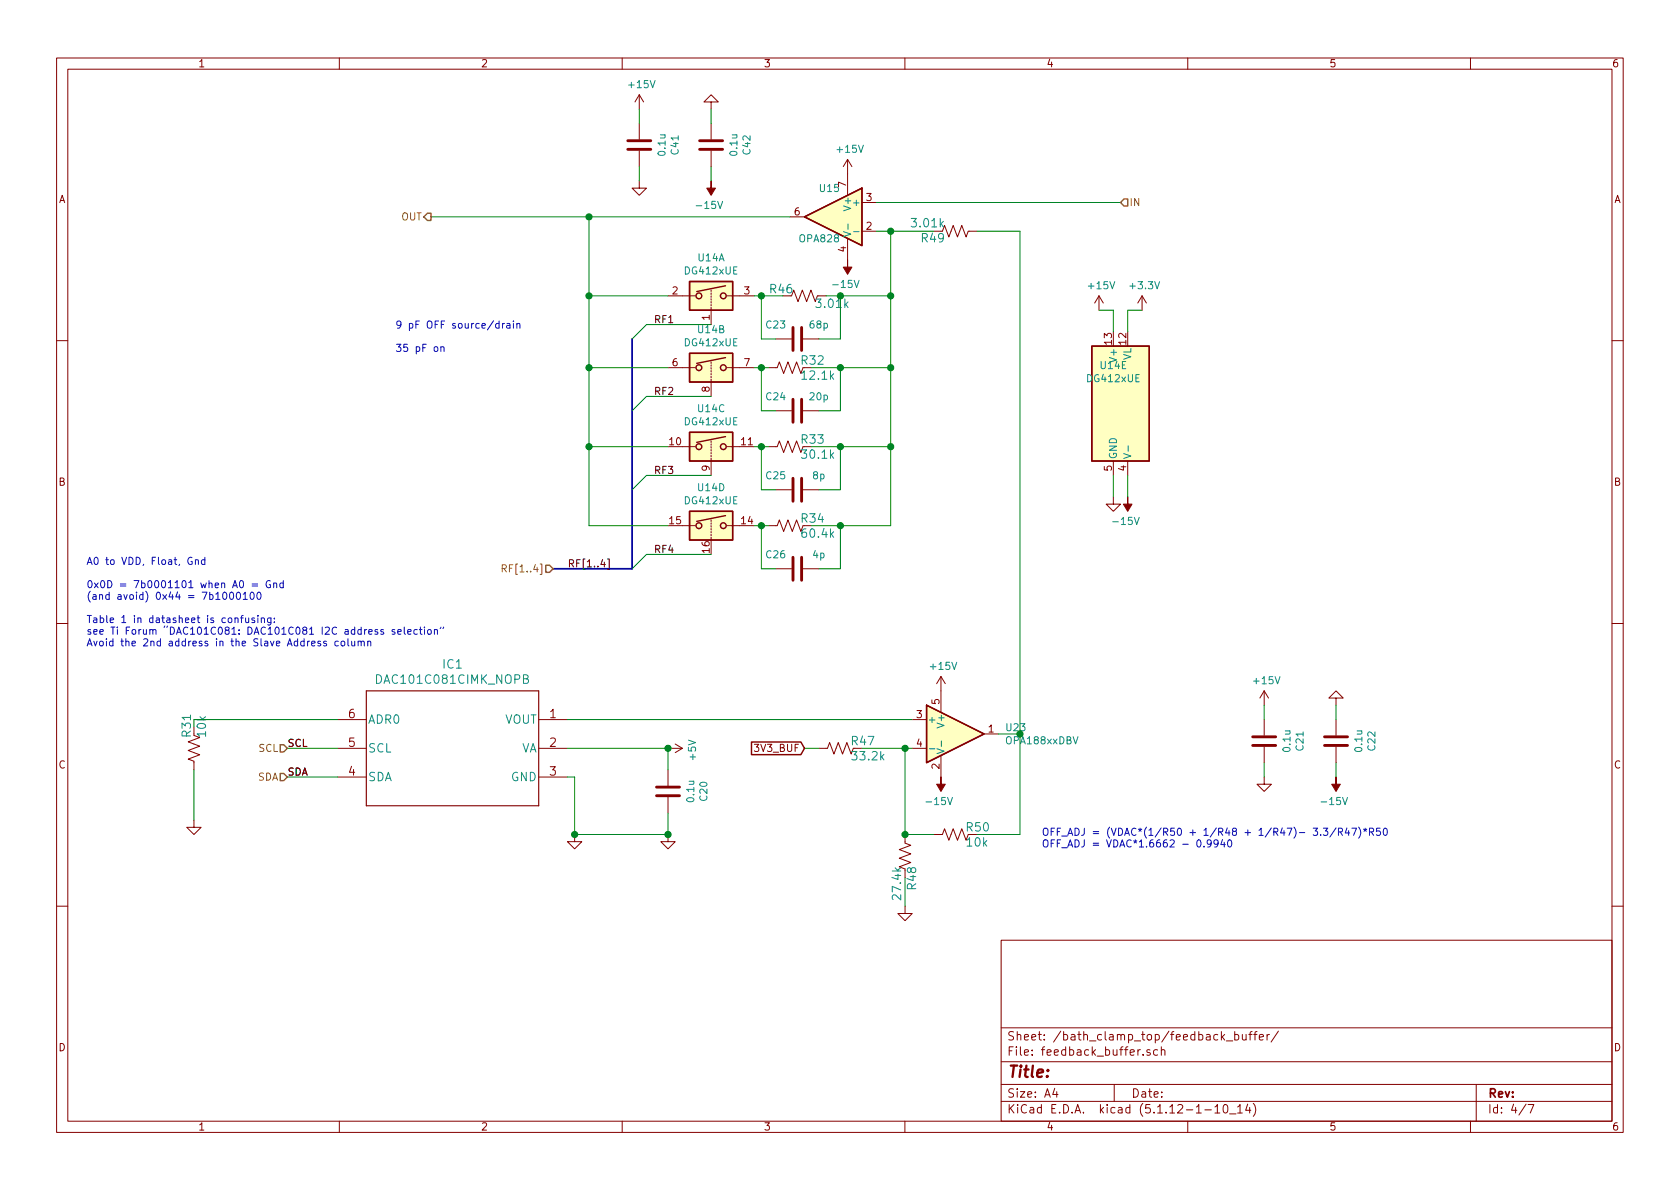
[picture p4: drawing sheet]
<svg xmlns="http://www.w3.org/2000/svg" width="297mm" height="210mm" viewBox="0 0 297 210" stroke-linecap="round" stroke-linejoin="round" font-family="sans-serif">
<g fill="none" stroke="#840000" stroke-width=".18">
<path d="M10 10.3h277v189.9h-277zM12 12.2h273v186.1h-273zM60 10.3v1.9M110 10.3v1.9M113 16.8l-.7 1.2M113 16.8v2.5M113 16.8l.8 1.2M125.7 18h1.3l-1.3-1.2-1.2 1.2h1.2v1.3M160 10.3v1.9M210 10.3v1.9M260 10.3v1.9M113 32v1.3h1.3l-1.3 1.2-1.2-1.2h1.2"/>
<path d="M113 21.8v2.8M113 26.7v2.8M125.7 21.8v2.8M125.7 26.7v2.8M139.7 38.3h2.5M149.9 28.2v6.3M149.9 28.2l-.8 1.3M149.9 28.2l.7 1.3M152.4 35.8h2.5M118.1 52.3h4.8M125.7 51.3v.3M125.7 51.8v.3"/>
<path d="M125.7 52.3v.3M125.7 52.8v.3M125.7 53.3v.3M125.7 53.8v.3M125.7 54.4v3M128.5 52.3h4.8M137.2 59.9h2.8M140 52.3l.3-1 .8 2 .8-2 .7 2 .8-2 .7 2 .4-1M142 59.9h2.8M149.9 42.2v3.8M152.4 40.9h2.5M166.6 40.9l.4-1 .8 2 .7-2 .8 2 .8-2 .7 2 .4-1h1.5"/>
<path d="M194.3 52.3l-.8 1.3M194.3 52.3v2.6M194.3 52.3l.8 1.3M201.9 52.3l-.7 1.3M201.9 52.3v2.6M201.9 52.3l.8 1.3M10 60.2h2M118.1 65h4.8M120.6 79h2.3M125.7 64v.3M125.7 64.5v.3M125.7 65v.3"/>
<path d="M125.7 65.5v.3M125.7 66v.3M125.7 66.5v.3M125.7 67.1v3M125.7 78v.2M125.7 78.5v.2M125.7 79v.2M125.7 79.5v.3M128.5 65h4.8M128.5 79h2.3M135.9 79h1.5l.4-1 .8 2 .7-2 .8 2 .7-2 .8 2 .4-1M135.9 65h1.5l.4-1 .8 2 .7-2 .8 2 .7-2 .8 2 .4-1"/>
<path d="M137.2 72.6h2.8M142 72.6h2.8M285 60.2h2M120.6 93h2.3M125.7 80v.3M125.7 80.5v.3M125.7 81v3.1M125.7 91.9v.3M125.7 92.5v.2M125.7 93v.2M125.7 93.5v.2M125.7 94v.2"/>
<path d="M125.7 94.5v.2M125.7 95v.5M128.5 93h2.3M135.9 93h1.5l.4-1.1 .8 2.1 .7-2.1 .8 2.1 .7-2.1 .8 2.1 .4-1M137.2 86.6h2.8M142 86.6h2.8M196.8 87.9v1.2h1.3l-1.3 1.3-1.2-1.3h1.2M196.8 81.5v2.6M199.4 81.5v2.6M10 110.3h2M137.2 100.6h2.8M142 100.6h2.8"/>
<path d="M166.4 119.6v6.4M166.4 119.6l-.8 1.3M166.4 119.6l.7 1.3M285 110.3h2M34.3 130l1 .4-2 .8 2 .7-2 .8 2 .8-2 .7 1 .4v1.5M59.7 127.2h5.1M59.7 132.3h5.1M59.7 137.4h5.1M95.2 127.2h5.1M95.2 132.3h5.1M95.2 137.4h5.1M118.1 132.3h2.5"/>
<path d="M118.1 136.1v2.8M119.4 131.6l1.2 .7M120.6 132.3l-1.2 .8M144.8 132.3h1.5l.4-1 .7 2 .8-2 .8 2 .7-2 .8 2 .4-1M161.3 127.2h2.5M161.3 132.3h2.5M166.4 133.6v3.8M174 129.8h2.5M223.5 137.4v1.3h1.3l-1.3 1.2-1.3-1.2h1.3M223.5 122.2v2.5M223.5 127.2v2.8M223.5 132.1v2.8"/>
<path d="M223.5 122.2l-.7 1.2M223.5 122.2l.8 1.2M236.2 123.4h1.3l-1.3-1.2-1.3 1.2h1.3v1.3M236.2 127.2v2.8M236.2 132.1v2.8M34.3 145v1.3h1.3l-1.3 1.3-1.3-1.3h1.3M101.6 147.6v1.2h1.3l-1.3 1.3-1.3-1.3h1.3M118.1 147.6v1.2h1.3l-1.3 1.3-1.3-1.3h1.3M118.1 141v2.8M160 147.6v1.5l1 .4-2 .7 2 .8-2 .8 2 .7-2 .8 1 .4M165.1 147.6h1.5l.4-1 .8 2 .7-2 .8 2 .8-2 .7 2 .4-1M10 160.2h2"/>
<path d="M160 160.3v1.2h1.3l-1.3 1.3-1.3-1.3h1.3M177 166.3h108v32h-108zM285 160.2h2M60 198.3v1.9M110 198.3v1.9M160 198.3v1.9M177 194.8h108M177 191.8h108M177 187.8h108M177 181.8h108M186.5 192.5l-.4 1h1M186.8 193v1"/>
<path d="M197 191.8v3M202.1 186.5v.1M203.3 185.7l-.3-.1-.2 .2v.2l.5 .2v.3h-.5M204.7 185.7l-.4-.1-.3 .3v.6l.3 .1 .4-.1M205.3 185.7l.2-.1 .4 .1 .1 .9M205.3 185.1v1.5M210 198.3v1.9M213 196.3h1.2M214.8 195.8l.4-.5v1.5M214.8 196.8h.9M216.4 195.5l.3-.2a.94 .94 0 0 1 0 1.5l-.4-.3v-.6zM216.8 184.1h1.2"/>
<path d="M217.4 197h1.1M218.3 183l.4-.1 .3 .3-.1 .6h-.6M218.3 182.4v1.5M218.8 195.8l.5-.5v1.5M218.8 196.8h.9M219.7 182.9v.8a.39 .39 0 0 0 .6 .1M220.3 182.9v1M220.6 195.2l-.4 1.1h1M220.8 182.9h.6M221 195.8v1M221.4 182.4l-.4 .2v1.3M221.6 195.1a1.71 1.71 0 0 1 0 2.3"/>
<path d="M221.7 182.9h.5M222.2 182.4l-.3 .1v.1v1.3M222.7 183.4l.7-.1-.1-.3-.4-.1-.2 .2v.7h.6M224 182.9v1M224.5 182.9l-.3 .1-.2 .2M226 182.3l-1.3 2M260 198.3v1.9M261 191.8v6.5M269.8 195.2l-1.2 2M270.2 195.3h1l-.6 1.5"/>
</g>
<g fill="#ffffc2" stroke="#ffffc2" stroke-width=".18">
<path d="M142.2 38.3l10.2-5v10.1z"/>
<path d="M163.8 124.7l10.2 5.1-10.2 5.1z"/>
<path d="M193 61.2h10.2v20.3h-10.2z"/>
<path d="M121.9 90.4h7.6v5.1h-7.6z"/>
<path d="M121.9 49.8h7.6v5.1h-7.6z"/>
<path d="M121.9 62.5h7.6v5.1h-7.6z"/>
<path d="M121.9 76.4h7.6v5.1h-7.6z"/>
</g>
<g fill="none" stroke="#840000" stroke-width=".25">
<path d="M142.2 38.3l10.2-5v10.1zM121.9 49.8h7.6v5.1h-7.6zM128.3 50.5l-5.1 1.1M121.9 62.5h7.6v5.1h-7.6zM121.9 76.4h7.6v5.1h-7.6zM128.3 63.2l-5.1 1.1M128.3 77.2l-5.1 1M193 61.2h10.2v20.3h-10.2zM121.9 90.4h7.6v5.1h-7.6zM128.3 91.2l-5.1 1M132.9 131.2h8.7l.6 1.1-.6 1.1h-8.7zM163.8 124.7l10.2 5.1-10.2 5.1z"/>
<circle cx="123.6" cy="52.3" r=".51"/>
<circle cx="127.9" cy="52.3" r=".51"/>
<circle cx="123.6" cy="65" r=".51"/>
<circle cx="123.6" cy="79" r=".51"/>
<circle cx="127.9" cy="79" r=".51"/>
<circle cx="127.9" cy="65" r=".51"/>
<circle cx="123.6" cy="93" r=".51"/>
<circle cx="127.9" cy="93" r=".51"/>
</g>
<path d="M149.9 39.6v1M149.1 41l1.3 .4-1.3 .4M150.9 41h1M199.5 78.8v1M198.7 80.2l1.2 .4-1.2 .5M92.6 120l.7-.1 .1-.3-.2-.2-.6-.1v1.5h.5l.3-.3a.41 .41 0 0 0-.3-.5M164.3 132.4h1M165.7 132.4l1.2 .4-1.2 .5M166.4 131v1" fill="none" stroke="#008484" stroke-width=".18"/>
<g fill="#840000" stroke="#840000" stroke-width=".18">
<path d="M149.9 46v1.2h.7l-.7 1.3-.8-1.3h.8z"/>
<path d="M125.7 32v1.3h.8l-.8 1.2-.7-1.2h.7z"/>
<path d="M166.4 137.4v1.3h.7l-.7 1.2-.8-1.2h.8z"/>
<path d="M199.4 87.9v1.2h.8l-.8 1.3-.8-1.3h.8z"/>
<path d="M236.2 137.4v1.3h.8l-.8 1.2-.7-1.2h.7z"/>
</g>
<path d="M64.8 122.2h30.4v20.3h-30.4z" fill="none" stroke="#840000" stroke-width=".2"/>
<g fill="none" stroke="#840000" stroke-width=".51">
<path d="M111 24.9h4.1M111 26.4h4.1M123.7 24.9h4.1M123.7 26.4h4.1M140.2 57.9v4.1M141.7 57.9v4.1M140.2 70.6v4.1M141.7 70.6v4.1M140.2 84.6v4M140.2 98.5v4.1M141.7 84.6v4M141.7 98.5v4.1"/>
<path d="M116.1 139.2h4M221.5 130.3h4.1M221.5 131.8h4.1M234.2 130.3h4.1M234.2 131.8h4.1M116.1 140.7h4"/>
</g>
<path d="M111.8 59.9v40.7h-14" fill="none" stroke="#000084" stroke-width=".3"/>
<g fill="none" stroke="#008400" stroke-width=".18">
<path d="M113 19.3v2.5M125.7 19.3v2.5M76.2 38.3h63.5M104.1 38.3v54.7h14M113 29.5v2.5M125.7 29.5v2.5M154.9 35.8h43.2M104.1 52.3h14M125.7 57.4h-11.4l-2.5 2.5M133.3 52.3h5.1M134.6 52.3v7.6h2.6M154.9 40.9h10.2"/>
<path d="M157.5 40.9v52.1h-14M157.5 52.3h-8.9v7.6h-3.8M172.7 40.9h7.6v106.7h-7.6M194.3 54.9h2.5v3.8M201.9 54.9h-2.5v3.8M104.1 79h14M104.1 65h14M125.7 70.1h-11.4l-2.5 2.5M133.3 79h2.6M133.3 65h2.6M134.6 79v7.6h2.6M134.6 65v7.6h2.6"/>
<path d="M143.5 79h14M143.5 65h14M148.6 79v7.6h-3.8M148.6 65v7.6h-3.8M125.7 84.1h-11.4l-2.5 2.5M125.7 98h-11.4l-2.5 2.6M133.3 93h2.6M134.6 93v7.6h2.6M148.6 93v7.6h-3.8M196.8 84.1v3.8M199.4 84.1v3.8M34.3 136.1v8.9"/>
<path d="M34.3 127.2h25.4M50.8 137.4h8.9M50.8 132.3h8.9M100.3 137.4h1.3v10.2h16.5v-3.8M100.3 127.2h61M100.3 132.3h17.8v3.8M142.2 132.3h2.6M152.4 132.3h8.9M160 132.3v15.3h5.1M176.5 129.8h3.8M223.5 124.7v2.5M223.5 134.9v2.5"/>
<path d="M236.2 124.7v2.5M236.2 134.9v2.5M160 155.2v5.1"/>
</g>
<path d="M75.6 37.7h.6v1.3h-.6l-.7-.7zM198.1 35.8l.7-.6h.6v1.2h-.6zM96.5 99.9h.7l.6 .7-.6 .6h-.7zM49.5 131.7h.7l.6 .6-.6 .7h-.7zM49.5 136.8h.7l.6 .6-.6 .6h-.7z" fill="none" stroke="#848400" stroke-width=".25"/>
<path d="M88.8 100.5h.6l.1-.2v-.3l-.2-.1h-.5v1.2M89.1 100.5l.4 .6" fill="none" stroke="#848400" stroke-width=".18"/>
<path d="M107.4 98.9h.3v1.8h-.3" fill="none" stroke="#000" stroke-width=".18"/>
<g fill="none" stroke="#0000c2" stroke-width=".18">
<path d="M88.2 57.2h-.3l-.3 .2 .2 .6h.4M88.2 56.8v1.2M88.8 57.2v.8M89.2 57.2l-.4 .2M89.6 57.2h.5l.1 .8M90.2 57.5l-.5 .1-.1 .1 .1 .3h.5M90.8 56.8v.1M90.8 57.2v.8M91.4 57.3l.2-.1h.3v.8M91.4 57.2v.8M76.9 61.4l.3-.1 .2 .2-.1 .6h-.3l-.2-.1zM78 61.4l.1-.1 .3 .1 .1 .7"/>
<path d="M78 61.3v.8M33.9 98.6a.59 .59 0 0 0-.7 .6 .59 .59 0 0 0 .7 .6l.1-.5h-.2M34.5 99.1l.2-.1h.3l.1 .8M34.5 99v.8M36.2 99h-.3l-.3 .2 .1 .6h.5M36.2 98.5v1.3M39.5 104.8l.2-.1a.67 .67 0 0 1 .4 .7 .67 .67 0 0 1-.4 .6l-.3-.2v-.3zM40.7 104.8l.2-.1a.69 .69 0 0 1 .4 .7 .69 .69 0 0 1-.4 .6l-.2-.1-.1-.4zM41.6 109.4l.1-.1h.3l.1 .8M41.9 104.8l.2-.1a.67 .67 0 0 1 .4 .7 .67 .67 0 0 1-.4 .6l-.3-.5zM42.5 109.3h.5M43 105.1l.4-.4v1.3"/>
<path d="M43 108.8l-.3 .2v1.1M43 106h.7M43.4 109.3l.1 .8h.3l.2-.1M44 109.3v.8M44.3 104.8l.2-.1a.67 .67 0 0 1 .5 .7 .67 .67 0 0 1-.5 .6l-.2-.1-.1-.4zM44.6 103.3h.9M44.6 103.6h.9M45 109.3h-.3l-.2 .1 .1 .2 .4 .1v.4h-.5M45.5 104.8l.2-.1a.67 .67 0 0 1 .5 .7 .67 .67 0 0 1-.5 .6l-.3-.5zM45.6 108.8v.2M45.6 109.3v.8M46.2 109.4l.2-.1h.3l.1 .8"/>
<path d="M46.2 109.3v.8M47.8 102.7a.59 .59 0 0 0-.8 .6 .59 .59 0 0 0 .8 .6v-.5h-.2M47.9 109.3v1l-.2 .2h-.4M47.9 109.3h-.4l-.2 .2 .1 .6h.5M48.4 103.2l.2-.1h.3v.8M48.4 103.1v.8M48.5 110v.1M48.5 109.3v.1M50.1 103.1h-.4l-.2 .2 .1 .6h.5M50.1 102.7v1.2M56.7 113.4h-.3l-.2 .2v.1l.5 .2v.3h-.5M57.7 113.4h-.3l-.2 .2 .1 .1 .4 .2v.3h-.5"/>
<path d="M59.8 113.4h-.3l-.3 .2 .1 .6h.5M60.4 113.5l.1-.1 .4 .1 .1 .5-.2 .2h-.3l-.1-.1zM61.5 112.9v1.1l.2 .2M62.2 113.4v.8h.3l.2-.1M62.7 113.4v.8M63.3 113.5l.2-.1h.3l.1 .8M63.3 113.4v.8M63.9 113.6l.2-.2h.2l.1 .8M65 113.5l.2-.1h.3l.1 .8M65 113.4v.8M67.8 111.4l-.3-.1-.2 .2 .1 .2 .4 .1v.3h-.5M69.8 111.4l-.3-.1-.2 .2 .1 .2 .4 .1v.3h-.5"/>
<path d="M70.3 111.7l.6-.1v-.2l-.4-.1-.2 .2 .1 .6h.5M71.5 110.9v1.1l.2 .2M72.1 111.7l.6-.1-.1-.2-.3-.1-.2 .2 .1 .6h.4M73.8 111.4l-.4-.1-.2 .3 .1 .5h.5M74.1 111.3h.5M74.3 110.9v1.1l.3 .2M75.1 110.9v.1M75.1 111.3v.9M75.7 111.4l.3-.1 .2 .1-.1 .7-.3 .1-.2-.3zM76.8 111.4l.2-.1 .3 .1v.8M76.8 111.3v.9M78 110.9l-.2 .2"/>
<path d="M78.4 110.9l-.1 .2M212.9 149.7v.1M214.1 149.1l-.2 .2-.4-.1-.1-.1 .1-.5 .2-.1h.2l.2 .3a.97 .97 0 0 1-.2 .9l-.4 .1M215.4 149.1l-.3 .2-.3-.1-.2-.1 .2-.5 .3-.1 .2 .1a.84 .84 0 0 1-.3 1.2h-.2M216.2 148.5l-.4 .8h.8M216.5 148.9v.9M217.2 148.6l.1-.1a.67 .67 0 0 1 .5 .6 .67 .67 0 0 1-.5 .7l-.3-.5zM232.2 146.5h.8l-.5 .4 .4 .2 .1 .4-.3 .2-.5-.1M233.5 147.6v.1M234 146.5h.8l-.5 .4 .4 .2v.5l-.2 .1-.5-.1M236.2 146.4l-1.1 1.6M236.7 147.1h.6v-.5l-.2-.1h-.4v1.2"/>
<path d="M237 147.1l.4 .6M238.2 146.4l-.4 .9h.8M238.5 146.9v.8M239 146.5h.9l-.6 1.2M240.2 146.3a1.4 1.4 0 0 1 0 1.9M241.1 146.6l.3 .2 .3-.2M241.2 147l.2-.2 .2 .2M241.4 146.5v.3M242.1 147.1l.7-.1v-.4l-.2-.1h-.5v1.2M242.4 147.1l.5 .6M244 146.5h-.6v.6l.4-.2 .3 .3v.3l-.3 .2-.4-.1M244.7 146.6l.2-.1a.69 .69 0 0 1 .4 .6 .69 .69 0 0 1-.4 .6l-.2-.1-.1-.4z"/>
</g>
<g fill="#008400" stroke="#008400" stroke-width=".25">
<circle cx="148.6" cy="93" r=".51"/>
<circle cx="134.6" cy="52.3" r=".51"/>
<circle cx="160" cy="132.3" r=".51"/>
<circle cx="160" cy="147.6" r=".51"/>
<circle cx="118.1" cy="132.3" r=".51"/>
<circle cx="157.5" cy="40.9" r=".51"/>
<circle cx="134.6" cy="65" r=".51"/>
<circle cx="148.6" cy="65" r=".51"/>
<circle cx="134.6" cy="79" r=".51"/>
<circle cx="104.1" cy="52.3" r=".51"/>
<circle cx="148.6" cy="79" r=".51"/>
<circle cx="104.1" cy="38.3" r=".51"/>
<circle cx="180.3" cy="129.8" r=".51"/>
<circle cx="157.5" cy="79" r=".51"/>
<circle cx="157.5" cy="65" r=".51"/>
<circle cx="134.6" cy="93" r=".51"/>
<circle cx="157.5" cy="52.3" r=".51"/>
<circle cx="104.1" cy="79" r=".51"/>
<circle cx="101.6" cy="147.6" r=".51"/>
<circle cx="104.1" cy="65" r=".51"/>
<circle cx="118.1" cy="147.6" r=".51"/>
<circle cx="148.6" cy="52.3" r=".51"/>
</g>
<text font-size="2.8" fill="#840000" x="178" y="190.5">Title:</text>
<g font-size="2.1" fill="#008484">
<text x="161.4" y="40.2">3.01k</text>
<text x="163" y="42.9">R49</text>
<text x="136.2" y="51.9">R46</text>
<text x="141.8" y="64.5">R32</text>
<text x="142" y="67.2">12.1k</text>
<text x="141.8" y="78.5">R33</text>
<text x="142" y="81.1">30.1k</text>
<text x="141.8" y="92.4">R34</text>
<text x="142" y="95.1">60.4k</text>
<text x="78.4" y="118.2">IC1</text>
<text x="67" y="120.9">DAC101C081CIMK_NOPB</text>
<text x="33.8" y="130.2" transform="rotate(-90 33.8 130.2)">R31</text>
<text x="65" y="128">ADR0</text>
<text x="89.2" y="128">VOUT</text>
<text x="150.6" y="131.8">R47</text>
<text x="65" y="133.1">SCL</text>
<text x="92.1" y="133.1">VA</text>
<text x="150.9" y="134.5">33.2k</text>
<text x="65" y="138.1">SDA</text>
<text x="90.3" y="138.1">GND</text>
<text x="171" y="147">R50</text>
<text x="171" y="149.7">10k</text>
<text x="159.3" y="158.9" transform="rotate(-90 159.3 158.9)">27.4k</text>
<text x="162" y="157.2" transform="rotate(-90 162 157.2)">R48</text>
</g>
<g font-size="2.1" fill="#008400">
<text x="144.5" y="54.5">3.01k</text>
<text x="36.4" y="130.2" transform="rotate(-90 36.4 130.2)">10k</text>
</g>
<g font-size="2.1" fill="#840000">
<text x="61.6" y="127">6</text>
<text x="97.2" y="127">1</text>
<text x="61.6" y="137.2">4</text>
<text x="61.6" y="132.1">5</text>
<text x="97.2" y="132.1">2</text>
<text x="97.2" y="137.2">3</text>
<text x="178" y="184">Sheet: /bath_clamp_top/feedback_buffer/</text>
<text x="178" y="186.7">File: feedback_buffer.sch</text>
<text x="178" y="196.9">KiCad E.D.A. kicad (5.1.12-1-10_14)</text>
<text x="178" y="194.1">Size: A4</text>
<text x="200" y="194.1">Date:</text>
<text x="263" y="194.1">Rev:</text>
<text x="263" y="196.9">Id: 4/7</text>
</g>
<g font-size="1.8" fill="#840000">
<text x="35" y="11.9">1</text>
<text x="85" y="11.9">2</text>
<text x="135" y="11.9">3</text>
<text x="185" y="11.9">4</text>
<text x="235" y="11.9">5</text>
<text x="285" y="11.9">6</text>
<text x="10.4" y="35.9">A</text>
<text x="149.6" y="33.1" transform="rotate(-90 149.6 33.1)">7</text>
<text x="153.2" y="35.6">3</text>
<text x="285.4" y="35.9">A</text>
<text x="140.5" y="38.1">6</text>
<text x="153.2" y="40.6">2</text>
<text x="149.6" y="44.5" transform="rotate(-90 149.6 44.5)">4</text>
<text x="118.9" y="52.1">2</text>
<text x="131.6" y="52.1">3</text>
<text x="125.5" y="56.6" transform="rotate(-90 125.5 56.6)">1</text>
<text x="118.9" y="64.8">6</text>
<text x="131.6" y="64.8">7</text>
<text x="196.6" y="60.9" transform="rotate(-90 196.6 60.9)">13</text>
<text x="199.1" y="60.9" transform="rotate(-90 199.1 60.9)">12</text>
<text x="125.5" y="69.3" transform="rotate(-90 125.5 69.3)">8</text>
<text x="118.4" y="78.7">10</text>
<text x="125.5" y="83.3" transform="rotate(-90 125.5 83.3)">9</text>
<text x="131.1" y="78.7">11</text>
<text x="196.6" y="83.3" transform="rotate(-90 196.6 83.3)">5</text>
<text x="199.1" y="83.3" transform="rotate(-90 199.1 83.3)">4</text>
<text x="10.4" y="85.9">B</text>
<text x="285.4" y="85.9">B</text>
<text x="118.4" y="92.7">15</text>
<text x="131.1" y="92.7">14</text>
<text x="125.5" y="97.7" transform="rotate(-90 125.5 97.7)">16</text>
<text x="166.1" y="124.6" transform="rotate(-90 166.1 124.6)">5</text>
<text x="162.1" y="127">3</text>
<text x="174.8" y="129.5">1</text>
<text x="10.4" y="135.9">C</text>
<text x="133.7" y="133">3V3_BUF</text>
<text x="162.1" y="132.1">4</text>
<text x="166.1" y="136" transform="rotate(-90 166.1 136)">2</text>
<text x="285.4" y="135.9">C</text>
<text x="10.4" y="185.9">D</text>
<text x="285.4" y="185.9">D</text>
<text x="35" y="199.9">1</text>
<text x="85" y="199.9">2</text>
<text x="135" y="199.9">3</text>
<text x="185" y="199.9">4</text>
<text x="235" y="199.9">5</text>
<text x="285" y="199.9">6</text>
</g>
<g font-size="1.8" fill="#008484">
<text x="111.3" y="15.6">+15V</text>
<text x="117.7" y="27.4" transform="rotate(-90 117.7 27.4)">0.1u</text>
<text x="120" y="27.3" transform="rotate(-90 120 27.3)">C41</text>
<text x="130.4" y="27.4" transform="rotate(-90 130.4 27.4)">0.1u</text>
<text x="132.7" y="27.3" transform="rotate(-90 132.7 27.3)">C42</text>
<text x="148.2" y="27">+15V</text>
<text x="145" y="34">U15</text>
<text x="123.5" y="37">-15V</text>
<text x="150.5" y="36.9" transform="rotate(-90 150.5 36.9)">V+</text>
<text x="151.2" y="36.4">+</text>
<text x="123.5" y="46.2">U14A</text>
<text x="141.5" y="42.8">OPA828</text>
<text x="121.2" y="48.5">DG412xUE</text>
<text x="147.6" y="50.9">-15V</text>
<text x="192.6" y="51.1">+15V</text>
<text x="200" y="51.1">+3.3V</text>
<text x="123.5" y="58.9">U14B</text>
<text x="135.5" y="58.1">C23</text>
<text x="143.3" y="58.1">68p</text>
<text x="121.2" y="61.2">DG412xUE</text>
<text x="194.6" y="65.3">U14E</text>
<text x="197.5" y="63.7" transform="rotate(-90 197.5 63.7)">V+</text>
<text x="200" y="63.7" transform="rotate(-90 200 63.7)">VL</text>
<text x="135.5" y="70.8">C24</text>
<text x="143.3" y="70.8">20p</text>
<text x="192.3" y="67.6">DG412xUE</text>
<text x="121.2" y="75.2">DG412xUE</text>
<text x="123.5" y="72.9">U14C</text>
<text x="197.5" y="81.3" transform="rotate(-90 197.5 81.3)">GND</text>
<text x="121.2" y="89.2">DG412xUE</text>
<text x="123.5" y="86.9">U14D</text>
<text x="135.5" y="84.8">C25</text>
<text x="143.8" y="84.8">8p</text>
<text x="197.2" y="92.8">-15V</text>
<text x="135.5" y="98.7">C26</text>
<text x="143.8" y="98.7">4p</text>
<text x="164.7" y="118.5">+15V</text>
<text x="221.8" y="121">+15V</text>
<text x="164" y="127.9">+</text>
<text x="167" y="128.3" transform="rotate(-90 167 128.3)">V+</text>
<text x="178" y="129.3">U23</text>
<text x="178" y="131.6">OPA188xxDBV</text>
<text x="123.1" y="134.3" transform="rotate(-90 123.1 134.3)">+5V</text>
<text x="228.2" y="132.8" transform="rotate(-90 228.2 132.8)">0.1u</text>
<text x="230.5" y="132.7" transform="rotate(-90 230.5 132.7)">C21</text>
<text x="240.9" y="132.8" transform="rotate(-90 240.9 132.8)">0.1u</text>
<text x="243.2" y="132.7" transform="rotate(-90 243.2 132.7)">C22</text>
<text x="122.8" y="141.7" transform="rotate(-90 122.8 141.7)">0.1u</text>
<text x="125.1" y="141.6" transform="rotate(-90 125.1 141.6)">C20</text>
<text x="164.1" y="142.4">-15V</text>
<text x="234" y="142.4">-15V</text>
</g>
<g font-size="1.8" fill="#848400">
<text x="70.9" y="39">OUT</text>
<text x="199.6" y="36.4">IN</text>
<text x="89.8" y="101.2">RF[1..4]</text>
<text x="45.7" y="133">SCL</text>
<text x="45.5" y="138">SDA</text>
</g>
<g font-size="1.8" fill="#0000c2">
<text x="69.8" y="58.1">9 pF OFF source/drain</text>
<text x="69.8" y="62.2">35 pF on</text>
<text x="15.2" y="99.9">A0 to VDD, Float, Gnd</text>
<text x="15.2" y="104">0x0D = 7b0001101 when A0 = Gnd</text>
<text x="15.2" y="106.1">(and avoid) 0x44 = 7b1000100</text>
<text x="15.2" y="110.2">Table 1 in datasheet is confusing:</text>
<text x="15.2" y="112.2">see Ti Forum DAC101C081: DAC101C081 I2C address selection</text>
<text x="15.2" y="114.3">Avoid the 2nd address in the Slave Address column</text>
<text x="184.1" y="147.8">OFF_ADJ = (VDAC*(1/R50 + 1/R48 + 1/R47)- 3.3/R47)*R50</text>
<text x="184.1" y="149.9">OFF_ADJ = VDAC*1.6662 - 0.9940</text>
</g>
<g font-size="1.8">
<text x="115.6" y="57.1">RF1</text>
<text x="115.6" y="69.8">RF2</text>
<text x="115.6" y="83.8">RF3</text>
<text x="100.3" y="100.3">RF[1..4]</text>
<text x="115.6" y="97.8">RF4</text>
<text x="50.8" y="132.1">SCL</text>
<text x="50.8" y="137.2">SDA</text>
</g>
</svg>
